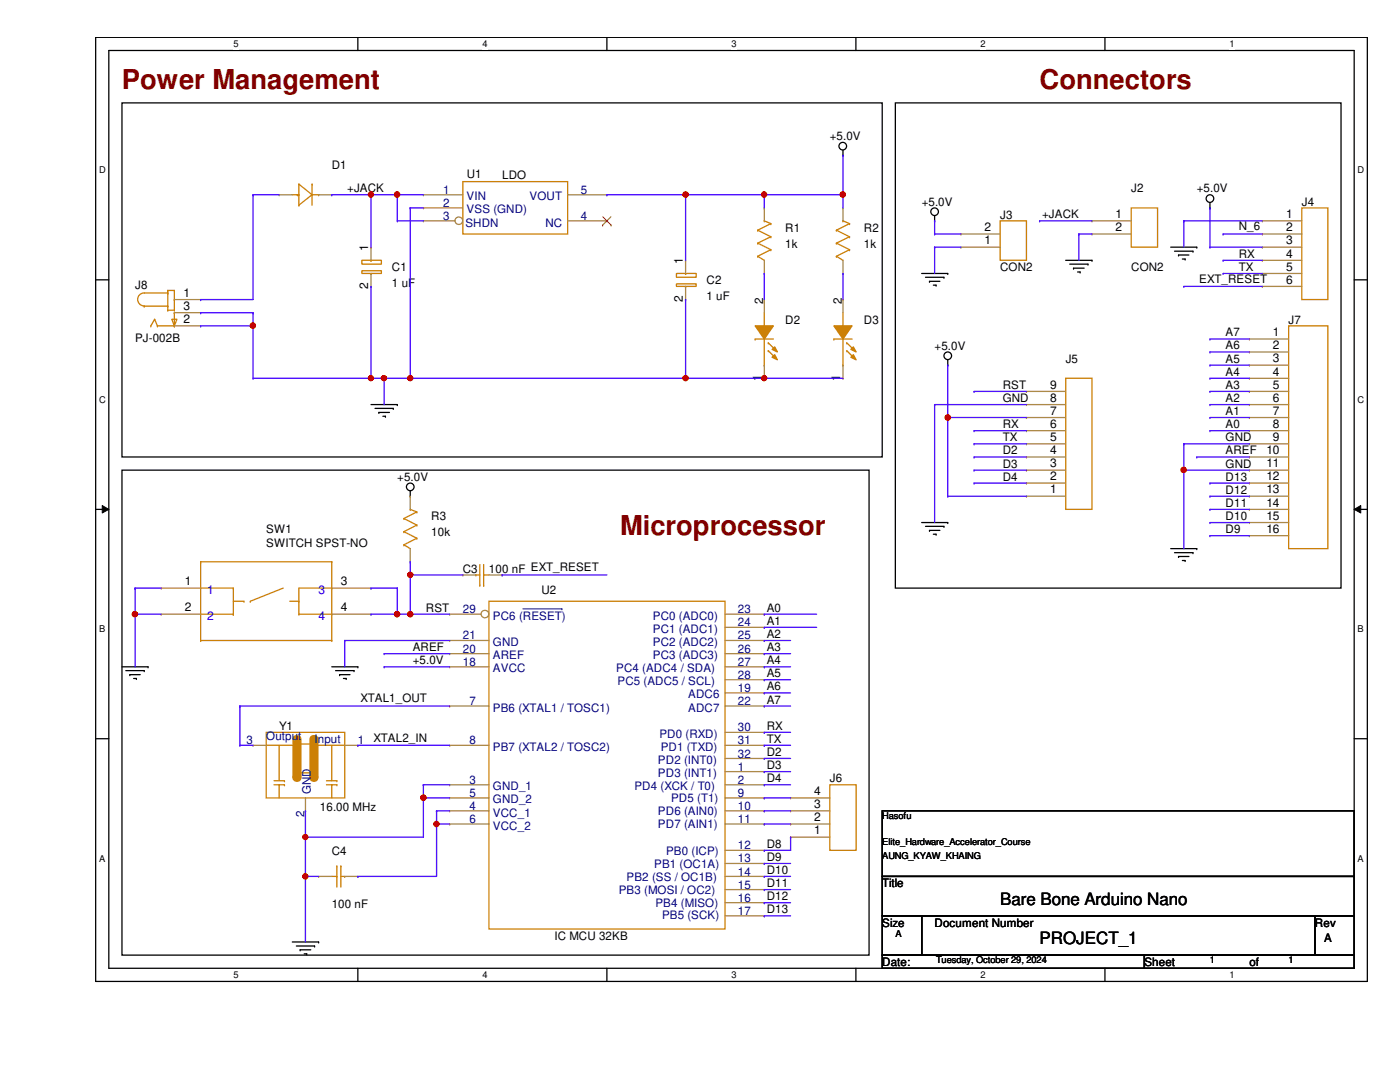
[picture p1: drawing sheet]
<svg xmlns="http://www.w3.org/2000/svg" width="279mm" height="216mm" viewBox="0 0 279 216" stroke-linecap="round" stroke-linejoin="round" font-family="sans-serif">
<path d="M19.1 7.5h253.8v188.3h-253.8zM21.7 10.1h248.6v183.1h-248.6z" fill="none" stroke="#000" stroke-width=".25"/>
<g fill="#fff">
<path d="M46.6 7.7h1v2.1h-1z"/>
<path d="M46.6 193.5h1v2.1h-1z"/>
</g>
<path d="M71.4 7.5v2.6M71.4 193.2v2.6" fill="none" stroke="#000" stroke-width=".25"/>
<g fill="#fff">
<path d="M96.3 7.7h1v2.1h-1z"/>
<path d="M96.3 193.5h1v2.1h-1z"/>
</g>
<path d="M121.1 7.5v2.6M121.1 193.2v2.6" fill="none" stroke="#000" stroke-width=".25"/>
<g fill="#fff">
<path d="M146 7.7h1v2.1h-1z"/>
<path d="M146 193.5h1v2.1h-1z"/>
</g>
<path d="M170.8 7.5v2.6M170.8 193.2v2.6" fill="none" stroke="#000" stroke-width=".25"/>
<g fill="#fff">
<path d="M195.7 7.7h1v2.1h-1z"/>
<path d="M195.7 193.5h1v2.1h-1z"/>
</g>
<path d="M220.5 7.5v2.6M220.5 193.2v2.6" fill="none" stroke="#000" stroke-width=".25"/>
<g fill="#fff">
<path d="M245.4 7.7h1v2.1h-1z"/>
<path d="M245.4 193.5h1v2.1h-1z"/>
<path d="M19.8 32.9h1.3v2.1h-1.3z"/>
<path d="M270.9 32.9h1.3v2.1h-1.3z"/>
<path d="M19.8 78.7h1.3v2.1h-1.3z"/>
<path d="M270.9 78.7h1.3v2.1h-1.3z"/>
</g>
<path d="M19.1 55.8h2.6M270.3 55.8h2.6" fill="none" stroke="#000" stroke-width=".25"/>
<g fill="#fff">
<path d="M19.8 124.5h1.2v2.1h-1.2z"/>
<path d="M270.9 124.5h1.3v2.1h-1.3z"/>
</g>
<path d="M19.1 101.6h2.6M270.3 101.6h2.6" fill="none" stroke="#000" stroke-width=".25"/>
<path d="M20.4 100.9l1.3 .7-1.3 .8zM270.3 101.6l1.3-.7v1.5z" fill="#000"/>
<path d="M20.4 100.9l1.3 .7-1.3 .8zM270.3 101.6l1.3-.7v1.5z" fill="none" stroke="#000" stroke-width=".2"/>
<g fill="#fff">
<path d="M19.8 170.3h1.2v2h-1.2z"/>
<path d="M270.9 170.3h1.3v2h-1.3z"/>
</g>
<g fill="none" stroke="#000" stroke-width=".25">
<path d="M24.3 20.5h151.8v70.7h-151.8zM168.2 31h.1M168.2 30v1M178.7 20.5h88.9v96.8h-88.9zM183.9 54.6h5.2M184.7 55.3h3.7M185.5 56.1h.1M185.5 56.1h2.1M186.3 56.9h.5M186.5 44.1h.1M186.5 43.1v1M186.8 56.9h.1"/>
<path d="M188.4 55.3h.1M189.1 54.6h.1M212.7 51.9h5.2M213.5 52.7h3.6M214.2 53.5h.1M214.2 53.5h2.2M215.1 54.3h.5M215.6 54.3h.1M217.1 52.7h.1M217.9 51.9h.1M233.6 49.3h5.2M234.4 50.1h3.7"/>
<path d="M235.2 50.9h.1M235.2 50.9h2.1M236 51.7h.5M236.5 51.7h.1M238.1 50.1h.1M238.8 49.3h.1M241.5 41.5h.1M241.5 40.4v1.1M189.1 72.9h.1M189.1 71.8v1.1M24.3 93.8h149.1v96.8h-149.1zM74 80.7h5.3"/>
<path d="M74.8 81.5h3.7M75.6 82.3h.1M75.6 82.3h2.1M76.4 83.1h.5M76.9 83.1h.1M78.5 81.5h.1M79.3 80.7h.1M81.9 99h.1M81.9 98v1M183.9 104.3h5.2M184.7 105h3.7M185.5 105.8h.1"/>
<path d="M185.5 105.8h2.1M186.3 106.6h.5M186.8 106.6h.1M188.4 105h.1M189.1 104.3h.1M233.6 109.5h5.2M234.4 110.3h3.7M235.2 111h.1M235.2 111h2.1M236 111.8h.5M236.5 111.8h.1M238.1 110.3h.1"/>
<path d="M238.8 109.5h.1M24.3 133.1h5.2M25.1 133.8h3.7M25.9 134.6h.1M25.9 134.6h2.1M26.7 135.4h.5M27.2 135.4h.1M28.8 133.8h.1M29.5 133.1h.1M66.2 133.1h5.2M67 133.8h3.7M67.8 134.6h.1"/>
<path d="M67.8 134.6h2.1M68.5 135.4h.6M69.1 135.4h.1M70.7 133.8h.1M71.4 133.1h.1M19.1 147.4h2.6M270.3 147.4h2.6M176.1 161.8h94.2v13.1h-94.2zM176.1 174.9h94.2v7.9h-94.2zM58.3 188h5.3M59.1 188.8h3.7M59.9 189.5h.1"/>
<path d="M59.9 189.5h2.1M60.7 190.3h.5M61.2 190.3h.1M62.8 188.8h.1M63.6 188h.1M176.1 182.8h7.8v7.8h-7.8zM176.1 190.6h52.3v2.6h-52.3zM183.9 182.8h78.5v7.8h-78.5zM228.4 190.6h41.9v2.6h-41.9zM262.4 182.8h7.9v7.8h-7.9z"/>
<circle cx="168.2" cy="29.2" r=".76"/>
<circle cx="241.5" cy="39.6" r=".76"/>
<circle cx="186.5" cy="42.2" r=".76"/>
<circle cx="189.1" cy="71" r=".76"/>
<circle cx="81.9" cy="97.1" r=".76"/>
</g>
<g fill="none" stroke="#cc8006" stroke-width=".25">
<path d="M33.5 58.5h-4.7a1.29 1.29 0 0 0-1.3 1.3 1.29 1.29 0 0 0 1.3 1.2M33.5 58.5h.1M33.5 58h.1M33.5 58v3.9M33.5 58h1.3M34.8 58h.1M34.8 59.8h.1M34.8 58v3.9M28.8 61.1h.1M28.8 61.1h4.7M30.1 65h.1M30.9 63.7h.1"/>
<path d="M30.9 63.7l.5 1.3M30.9 63.7l-.8 1.3M31.4 65h.1M31.4 65h3.4M33.5 61.1h.1M33.5 61.9h.1M33.5 61.9h1.3M34.3 63.7h1l-.5 1.3zM34.8 61.9h.1M34.8 65h.1M34.8 62.4h.1M34.8 62.4v2.6"/>
<path d="M212.7 75.5h5.2v26.1h-5.2zM40 112.1h.1M40 112.1v15.7M40 112.1h26.2M40 117.3h6.6M46.6 117.3h.1M46.6 120h2.1M46.6 117.3v5.3M48.7 120h.1M50 120h.1M56.5 117.3l-6.5 2.7M57.8 120h1.8"/>
<path d="M59.6 120h.1M66.2 112.1h.1M66.2 117.3h.1M66.2 112.1v15.7M66.2 117.3h-6.6v5.3M40 127.8h.1M40 127.8h26.2M40 122.6h6.6M46.6 122.6h.1M59.6 122.6h.1M59.6 122.6h6.6M66.2 127.8h.1"/>
<path d="M66.2 122.6h.1M53.1 146.1h15.7v13.1h-15.7zM59.6 148.5h2.7v5.7h-2.7z"/>
</g>
<g fill="none" stroke="#a84" stroke-width=".25">
<path d="M34.8 59.8h5.2M40 59.8h.1M34.8 65h5.2M34.8 62.4h5.2M40 65h.1M40 62.4h.1M204.9 78.1h.1M204.9 78.1h7.8M204.9 99h.1M204.9 96.4h.1M204.9 93.8h.1M204.9 91.2h.1"/>
<path d="M204.9 88.6h.1M204.9 85.9h.1M204.9 83.3h.1M204.9 80.7h.1M204.9 99h7.8M204.9 96.4h7.8M204.9 93.8h7.8M204.9 91.2h7.8M204.9 88.6h7.8M204.9 85.9h7.8M204.9 83.3h7.8M204.9 80.7h7.8"/>
<path d="M32.2 117.3h.1M32.2 117.3h7.8M66.2 117.3h7.8M74 117.3h.1M32.2 122.6h.1M32.2 122.6h7.8M66.2 122.6h7.8M74 122.6h.1"/>
</g>
<path d="M59.4 147.4v7.6" fill="none" stroke="#cc8006" stroke-width="1.6"/>
<circle cx="59.4" cy="155" r=".78" fill="#cc8006"/>
<path d="M62.5 147.4v7.6" fill="none" stroke="#cc8006" stroke-width="1.6"/>
<circle cx="62.5" cy="155" r=".78" fill="#cc8006"/>
<path d="M62.8 147.4v7.6" fill="none" stroke="#cc8006" stroke-width="1.6"/>
<circle cx="62.8" cy="155" r=".78" fill="#cc8006"/>
<path d="M59.1 147.4v7.6" fill="none" stroke="#cc8006" stroke-width="1.6"/>
<circle cx="59.1" cy="155" r=".78" fill="#cc8006"/>
<g fill="none" stroke="#cc8006" stroke-width=".25">
<path d="M58.3 38.9h1.3M59.4 38.9h.1M59.6 38.9h.1M59.6 36.7h.1M59.6 36.7v4.2M59.6 36.7l2.7 2.2M62.3 36.7h.1M62.3 38.9h.1M62.3 38.9h1.3M62.3 36.7v4.2M62.3 38.9l-2.7 2M63.6 38.9h.1"/>
<path d="M59.6 40.9h.1M72.2 54h3.9v.6h-3.9zM72.2 51.9h3.9v.8h-3.9zM74 51.9h.1M74 54.6h.1M151.2 48.5h.1M151.2 45.9h.1M151.2 51.1h.1M151.2 48.5l2.6 1.3M151.2 45.9l2.6 1.3M151.2 51.1l1.3 .8M152.5 44.1h.1"/>
<path d="M152.5 44.1l1.3 .5M153.8 49.8h.1M153.8 47.2h.1M153.8 44.6h.1M153.8 49.8l-2.6 1.3M153.8 47.2l-2.6 1.3M153.8 44.6l-2.6 1.3M259.8 41.5h5.2v18.3h-5.2zM150.7 67.6h.1M150.7 67.6h3.6M152.5 65h.1M152.5 72.9h.1"/>
<path d="M152.5 62.4v2.6M152.5 67.6v5.3M153.3 68.4h.1M153.3 70h.1M153.3 68.4l1.6 1.6M153.3 70l1.6 1.5M257.2 65h7.8v44.5h-7.8zM95 114.7h.1M95 114.7h.8M95.8 116.8h.1M95.8 112.6v4.2M96.5 116.8h.1"/>
<path d="M96.5 114.7h.1M96.5 112.6v4.2M96.5 114.7h1.1M53.1 148.7h6M54.7 155.8h2.1M54.7 156.6h2.1M55.7 156.6h.1M55.7 148.7v7.1M55.7 156.6v2.6M56.8 155.8h.1M56.8 156.6h.1M62.8 148.7h6"/>
<path d="M65.2 155.8h2M65.2 156.6h2M66.2 156.6h.1M66.2 148.7v7.1M66.2 156.6v2.6M67.2 155.8h.1M67.2 156.6h.1"/>
</g>
<g fill="none" stroke="#a84" stroke-width=".25">
<path d="M55.7 38.9h.1M55.7 38.9h2.6M63.6 38.9h2.6M66.2 38.9h.1M74 49.3h.1M74 57.1h.1M74 49.3v2.6M74 54.6v2.5M152.5 54.6h.1M152.5 41.5h.1M152.5 41.5v2.6M152.5 51.9v2.7"/>
<path d="M251.9 44.1h.1M251.9 46.7h.1M251.9 49.3h.1M251.9 51.9h.1M251.9 54.6h.1M251.9 57.1h.1M251.9 44.1h7.9M251.9 46.7h7.9M251.9 49.3h7.9M251.9 51.9h7.9M251.9 54.6h7.9M251.9 57.1h7.9"/>
<path d="M249.3 67.6h.1M249.3 70.2h.1M249.3 72.9h.1M249.3 75.5h.1M249.3 78.1h.1M249.3 67.6h7.9M249.3 70.2h7.9M249.3 72.9h7.9M249.3 75.5h7.9M249.3 78.1h7.9M249.3 80.7h.1M249.3 83.3h.1"/>
<path d="M249.3 85.9h.1M249.3 88.6h.1M249.3 91.2h.1M249.3 93.8h.1M249.3 96.4h.1M249.3 99h.1M249.3 80.7h7.9M249.3 83.3h7.9M249.3 85.9h7.9M249.3 88.6h7.9M249.3 91.2h7.9M249.3 93.8h7.9"/>
<path d="M249.3 96.4h7.9M249.3 99h7.9M92.4 114.7h.1M92.4 114.7h2.6M97.6 114.7h2.6M100.2 114.7h.1M249.3 101.6h.1M249.3 104.3h.1M249.3 106.9h.1M249.3 101.6h7.9M249.3 104.3h7.9M249.3 106.9h7.9"/>
<path d="M50.5 148.7h.1M50.5 148.7h2.6M61 159.2v2.6M68.8 148.7h2.6M71.4 148.7h.1M61 161.8h.1"/>
</g>
<path d="M150.7 65h3.6l-1.8 2.6z" fill-rule="evenodd" fill="#cc8006"/>
<path d="M150.7 65h3.6l-1.8 2.6z" fill="none" stroke="#cc8006" stroke-width=".25"/>
<path d="M154.6 70.8l.6 1-1.1-.5z" fill-rule="evenodd" fill="#cc8006"/>
<path d="M154.6 70.8l.6 1-1.1-.5z" fill="none" stroke="#cc8006" stroke-width=".25"/>
<path d="M154.6 69.2l.6 1-1.1-.5z" fill-rule="evenodd" fill="#cc8006"/>
<path d="M154.6 69.2l.6 1-1.1-.5zM97.6 120h47.1v65.4h-47.1z" fill="none" stroke="#cc8006" stroke-width=".25"/>
<g fill="none" stroke="#a84" stroke-width=".25">
<path d="M152.5 59.8h.1M152.5 59.8v2.6M152.5 75.5h.1M152.5 72.9v2.6M89.7 133.1h.1M89.7 130.4h.1M89.7 127.8h.1M89.7 133.1h7.9M89.7 130.4h7.9M89.7 127.8h7.9M144.7 133.1h7.8M144.7 138.3h7.8"/>
<path d="M144.7 130.4h7.8M144.7 127.8h7.8M144.7 122.6h7.8M144.7 125.2h7.8M144.7 135.6h7.8M152.5 138.3h.1M152.5 122.6h.1M152.5 125.2h.1M152.5 127.8h.1M152.5 130.4h.1M152.5 133.1h.1M152.5 135.6h.1"/>
<path d="M89.7 156.6h.1M89.7 159.2h.1M89.7 140.9h.1M89.7 148.7h.1M89.7 156.6h7.9M89.7 159.2h7.9M89.7 140.9h7.9M89.7 148.7h7.9M144.7 154h7.8M144.7 156.6h7.8M144.7 159.2h7.8M144.7 140.9h7.8"/>
<path d="M152.5 154h.1M152.5 156.6h.1M152.5 159.2h.1M152.5 140.9h.1M89.7 161.8h.1M89.7 164.4h.1M89.7 161.8h7.9M89.7 164.4h7.9M144.7 161.8h7.8M144.7 164.4h7.8M144.7 169.7h7.8M144.7 172.3h7.8"/>
<path d="M144.7 174.9h7.8M144.7 177.5h7.8M152.5 161.8h.1M152.5 164.4h.1M152.5 169.7h.1M152.5 172.3h.1M152.5 174.9h.1M152.5 177.5h.1M144.7 180.1h7.8M144.7 182.8h7.8M152.5 180.1h.1M152.5 182.8h.1"/>
</g>
<circle cx="96.8" cy="122.5" r=".75" fill="#fff"/>
<g fill="none" stroke="#a84" stroke-width=".25">
<path d="M168.2 54.6h.1M168.2 41.5h.1M168.2 41.5v2.6M168.2 51.9v2.7M81.9 99h.1M81.9 99v2.6M81.9 112.1h.1M81.9 109.5v2.6M89.7 122.6h.1M89.7 122.6h6.3M144.7 146.1h7.8M144.7 148.7h7.8"/>
<path d="M144.7 151.3h7.8M152.5 146.1h.1M152.5 148.7h.1M152.5 151.3h.1"/>
<circle cx="96.8" cy="122.5" r=".75"/>
</g>
<path d="M104.4 121.5h7.7M112.1 121.5h.1" fill="none" stroke="#000080" stroke-width=".2"/>
<g fill="none" stroke="#cc8006" stroke-width=".25">
<path d="M166.9 48.5h.1M166.9 45.9h.1M166.9 51.1h.1M166.9 48.5l2.6 1.3M166.9 45.9l2.6 1.3M166.9 51.1l1.3 .8M168.2 44.1h.1M168.2 44.1l1.3 .5M169.5 49.8h.1M169.5 47.2h.1M169.5 44.6h.1M169.5 49.8l-2.6 1.3"/>
<path d="M169.5 47.2l-2.6 1.3M169.5 44.6l-2.6 1.3M166.4 67.6h.1M166.4 67.6h3.7M168.2 65h.1M168.2 72.9h.1M168.2 62.4v2.6M168.2 67.6v5.3M169 68.4h.1M169 70h.1M169 68.4l1.6 1.6M169 70l1.6 1.5"/>
<path d="M80.6 106.1h.1M80.6 103.5h.1M80.6 108.7h.1M80.6 106.1l2.6 1.3M80.6 103.5l2.6 1.3M80.6 108.7l1.3 .8M81.9 101.6h.1M81.9 101.6l1.3 .5M83.2 107.4h.1M83.2 104.8h.1M83.2 102.1h.1M83.2 107.4l-2.6 1.3"/>
<path d="M83.2 104.8l-2.6 1.3M83.2 102.1l-2.6 1.4"/>
</g>
<path d="M166.4 65h3.7l-1.9 2.6z" fill-rule="evenodd" fill="#cc8006"/>
<path d="M166.4 65h3.7l-1.9 2.6z" fill="none" stroke="#cc8006" stroke-width=".25"/>
<path d="M170.3 70.8l.6 1-1.1-.5z" fill-rule="evenodd" fill="#cc8006"/>
<path d="M170.3 70.8l.6 1-1.1-.5z" fill="none" stroke="#cc8006" stroke-width=".25"/>
<path d="M170.3 69.2l.6 1-1.1-.5z" fill-rule="evenodd" fill="#cc8006"/>
<path d="M92.4 36.2h20.9v10.5h-20.9zM135 56.6h3.9v.5h-3.9zM135 54.6h3.9v.7h-3.9zM136.8 54.6h.1M136.8 57.1h.1M199.6 44.1h5.3v7.8h-5.3zM170.3 69.2l.6 1-1.1-.5z" fill="none" stroke="#cc8006" stroke-width=".25"/>
<g fill="none" stroke="#a84" stroke-width=".25">
<path d="M84.5 38.9h.1M84.5 38.9h7.9M84.5 41.5h.1M84.5 41.5h7.9M136.8 51.9h.1M136.8 59.8h.1M136.8 51.9v2.7M136.8 57.1v2.7M168.2 59.8h.1M168.2 59.8v2.6M191.8 49.3h.1M191.8 46.7h.1"/>
<path d="M191.8 49.3h7.8M191.8 46.7h7.8M168.2 75.5h.1M168.2 72.9v2.6"/>
</g>
<circle cx="91.6" cy="44" r=".75" fill="#fff"/>
<g fill="none" stroke="#a84" stroke-width=".25">
<path d="M113.3 38.9h7.8M121.1 38.9h.1M84.5 44.1h.1M84.5 44.1h6.3M113.3 44.1h7.8M121.1 44.1h.1M217.9 44.1h.1M217.9 46.7h.1M217.9 44.1h7.9M217.9 46.7h7.9M157.8 159.2h.1M157.8 159.2h7.8"/>
<path d="M63.6 174.9h.1M63.6 174.9h2.6M68.8 174.9h2.6M71.4 174.9h.1M157.8 167h.1M157.8 164.4h.1M157.8 161.8h.1M157.8 167h7.8M157.8 164.4h7.8M157.8 161.8h7.8"/>
<circle cx="91.6" cy="44" r=".75"/>
</g>
<path d="M120.3 44.9h.1M120.3 43.3l1.7 1.6M121.9 43.3l-1.6 1.6M122 44.9h.1" fill="none" stroke="#804000" stroke-width=".2"/>
<path d="M225.8 41.5h5.2v7.8h-5.2zM165.6 156.6h5.3v13.1h-5.3zM66.2 174.9h1M67.2 172.8h.1M67.2 174.9h.1M67.2 172.8v4.2M68 172.8h.1M68 172.8v4.2M68 174.9h.8M68.8 174.9h.1" fill="none" stroke="#cc8006" stroke-width=".25"/>
<path d="M168.2 31h.1M168.2 31v7.9" fill="none" stroke="#4200ff" stroke-width=".25"/>
<circle cx="168.2" cy="38.8" r=".51" fill="#f00"/>
<circle cx="168.2" cy="38.8" r=".51" fill="none" stroke="#f00" stroke-width=".25"/>
<path d="M50.5 38.9h.1M50.5 38.9h5.2M50.5 38.9v20.9M66.2 38.9h.1M66.2 38.9h13.1M74 38.9h.1" fill="none" stroke="#4200ff" stroke-width=".25"/>
<circle cx="79.2" cy="38.8" r=".51" fill="#f00"/>
<circle cx="79.2" cy="38.8" r=".51" fill="none" stroke="#f00" stroke-width=".25"/>
<path d="M74 38.9h.1M74 38.9v10.4" fill="none" stroke="#4200ff" stroke-width=".25"/>
<circle cx="74" cy="38.8" r=".5" fill="#f00"/>
<circle cx="74" cy="38.8" r=".5" fill="none" stroke="#f00" stroke-width=".25"/>
<path d="M79.3 38.9h.1M79.3 38.9v5.2M79.3 38.9h5.2M121.1 38.9h.1M121.1 38.9h31.4M136.8 38.9h.1M136.8 38.9v13" fill="none" stroke="#4200ff" stroke-width=".25"/>
<circle cx="152.5" cy="38.8" r=".5" fill="#f00"/>
<circle cx="152.5" cy="38.8" r=".5" fill="none" stroke="#f00" stroke-width=".25"/>
<circle cx="136.8" cy="38.8" r=".51" fill="#f00"/>
<circle cx="136.8" cy="38.8" r=".51" fill="none" stroke="#f00" stroke-width=".25"/>
<path d="M152.5 38.9h.1M152.5 38.9v2.6M152.5 38.9h15.7M168.2 38.9h.1M168.2 38.9v2.6M81.9 41.5h.1M81.9 41.5v34" fill="none" stroke="#4200ff" stroke-width=".25"/>
<circle cx="81.9" cy="75.5" r=".5" fill="#f00"/>
<circle cx="81.9" cy="75.5" r=".5" fill="none" stroke="#f00" stroke-width=".25"/>
<g fill="none" stroke="#4200ff" stroke-width=".25">
<path d="M40 59.8h.1M40 59.8h10.5M74 57.1h.1M74 57.1v18.4M79.3 44.1h.1M79.3 44.1h5.2M81.9 41.5h.1M81.9 41.5h2.6M136.8 59.8h.1M136.8 59.8v15.7M152.5 54.6h.1M152.5 54.6v5.2"/>
<path d="M168.2 54.6h.1M168.2 54.6v5.2M186.5 44.1h.1M186.5 46.7h.1M186.5 49.3h.1M186.5 44.1v2.6M186.5 49.3v5.3M186.5 46.7h5.3M186.5 49.3h5.3M207.5 44.1h.1M207.5 44.1h10.4M215.3 46.7h.1"/>
<path d="M215.3 46.7h2.6M215.3 46.7v5.2M236.3 44.1h.1M236.3 57.1h.1M236.3 44.1h15.6M236.3 44.1v5.2M236.3 57.1h15.6M241.5 41.5h.1M241.5 49.3h.1M241.5 41.5v7.8M241.5 49.3h10.4M244.1 46.7h.1"/>
<path d="M244.1 51.9h.1M244.1 54.6h.1M244.1 46.7h7.8M244.1 51.9h7.8M244.1 54.6h7.8M40 62.4h.1M40 62.4h10.5M50.5 62.4h.1M50.5 62.4v2.6"/>
</g>
<circle cx="50.5" cy="65" r=".51" fill="#f00"/>
<circle cx="50.5" cy="65" r=".51" fill="none" stroke="#f00" stroke-width=".25"/>
<path d="M40 65h.1M40 65h10.5M50.5 65h.1M50.5 65v10.5M189.1 72.9h.1M189.1 72.9v10.4M241.5 67.6h.1M241.5 70.2h.1M241.5 67.6h7.8M241.5 70.2h7.8" fill="none" stroke="#4200ff" stroke-width=".25"/>
<circle cx="189.1" cy="83.3" r=".51" fill="#f00"/>
<circle cx="189.1" cy="83.3" r=".51" fill="none" stroke="#f00" stroke-width=".25"/>
<path d="M50.5 75.5h.1M50.5 75.5h23.5M241.5 72.9h.1M241.5 72.9h7.8" fill="none" stroke="#4200ff" stroke-width=".25"/>
<circle cx="74" cy="75.5" r=".49" fill="#f00"/>
<circle cx="74" cy="75.5" r=".49" fill="none" stroke="#f00" stroke-width=".25"/>
<path d="M74 75.5h.1M74 75.5h2.7M76.7 75.5h.1M76.7 75.5v5.2" fill="none" stroke="#4200ff" stroke-width=".25"/>
<circle cx="76.6" cy="75.5" r=".5" fill="#f00"/>
<circle cx="76.6" cy="75.5" r=".5" fill="none" stroke="#f00" stroke-width=".25"/>
<path d="M76.7 75.5h.1M76.7 75.5h75.8M81.9 75.5h.1M136.8 75.5h.1" fill="none" stroke="#4200ff" stroke-width=".25"/>
<circle cx="152.5" cy="75.5" r=".49" fill="#f00"/>
<circle cx="152.5" cy="75.5" r=".49" fill="none" stroke="#f00" stroke-width=".25"/>
<circle cx="136.8" cy="75.5" r=".5" fill="#f00"/>
<circle cx="136.8" cy="75.5" r=".5" fill="none" stroke="#f00" stroke-width=".25"/>
<g fill="none" stroke="#4200ff" stroke-width=".25">
<path d="M152.5 75.5h.1M152.5 75.5h15.7M194.4 78.1h.1M194.4 78.1h10.5M241.5 75.5h.1M241.5 78.1h.1M241.5 75.5h7.8M241.5 78.1h7.8M186.5 80.7h.1M186.5 80.7v23.6M186.5 80.7h18.4M189.1 83.3h.1"/>
<path d="M189.1 83.3h15.8M189.1 83.3v15.7M194.4 85.9h.1M194.4 88.6h.1M194.4 91.2h.1M194.4 93.8h.1M194.4 85.9h10.5M194.4 88.6h10.5M194.4 91.2h10.5M194.4 93.8h10.5M236.3 88.6h.1M236.3 93.8h.1"/>
<path d="M236.3 88.6h13M236.3 88.6v20.9M236.3 93.8h13M238.8 91.2h.1M238.8 91.2h10.5M241.5 80.7h.1M241.5 83.3h.1M241.5 85.9h.1M241.5 80.7h7.8M241.5 83.3h7.8M241.5 85.9h7.8"/>
</g>
<circle cx="236.2" cy="93.8" r=".51" fill="#f00"/>
<circle cx="236.2" cy="93.8" r=".51" fill="none" stroke="#f00" stroke-width=".25"/>
<g fill="none" stroke="#4200ff" stroke-width=".25">
<path d="M189.1 99h.1M189.1 99h15.8M194.4 96.4h.1M194.4 96.4h10.5M241.5 96.4h.1M241.5 99h.1M241.5 96.4h7.8M241.5 99h7.8M81.9 112.1h.1M81.9 114.7h.1M81.9 112.1v2.6M81.9 114.7h10.5"/>
<path d="M241.5 101.6h.1M241.5 104.3h.1M241.5 106.9h.1M241.5 101.6h7.8M241.5 104.3h7.8M241.5 106.9h7.8"/>
</g>
<circle cx="81.9" cy="114.7" r=".5" fill="#f00"/>
<circle cx="81.9" cy="114.7" r=".5" fill="none" stroke="#f00" stroke-width=".25"/>
<g fill="none" stroke="#4200ff" stroke-width=".25">
<path d="M27 117.3h.1M27 117.3h5.2M27 117.3v15.8M74 117.3h.1M74 117.3h5.3M79.3 117.3h.1M79.3 117.3v5.3M81.9 114.7h.1M81.9 114.7v7.9M100.2 114.7h.1M100.2 114.7h20.9M27 122.6h.1"/>
<path d="M27 122.6h5.2"/>
</g>
<circle cx="26.9" cy="122.5" r=".51" fill="#f00"/>
<circle cx="26.9" cy="122.5" r=".51" fill="none" stroke="#f00" stroke-width=".25"/>
<path d="M74 122.6h.1M74 122.6h5.3" fill="none" stroke="#4200ff" stroke-width=".25"/>
<circle cx="79.2" cy="122.5" r=".51" fill="#f00"/>
<circle cx="79.2" cy="122.5" r=".51" fill="none" stroke="#f00" stroke-width=".25"/>
<path d="M79.3 122.6h.1M79.3 122.6h10.4M81.9 122.6h.1" fill="none" stroke="#4200ff" stroke-width=".25"/>
<circle cx="81.9" cy="122.5" r=".51" fill="#f00"/>
<circle cx="81.9" cy="122.5" r=".51" fill="none" stroke="#f00" stroke-width=".25"/>
<g fill="none" stroke="#4200ff" stroke-width=".25">
<path d="M68.8 127.8h.1M68.8 127.8h20.9M68.8 127.8v5.3M76.7 130.4h.1M76.7 133.1h.1M76.7 130.4h13M76.7 133.1h13M152.5 122.6h.1M152.5 125.2h.1M152.5 127.8h.1M152.5 130.4h.1M152.5 133.1h.1"/>
<path d="M152.5 135.6h.1M152.5 138.3h.1M152.5 122.6h10.5M152.5 125.2h10.5M152.5 127.8h5.3M152.5 130.4h5.3M152.5 133.1h5.3M152.5 135.6h5.3M152.5 138.3h5.3M47.9 140.9h.1M47.9 148.7h.1M47.9 140.9v7.8"/>
<path d="M47.9 140.9h41.8M47.9 148.7h2.6M71.4 148.7h.1M71.4 148.7h18.3M84.5 156.6h.1M84.5 159.2h.1M84.5 156.6h5.2M84.5 156.6v2.6M84.5 159.2h5.2M152.5 140.9h.1M152.5 146.1h.1M152.5 148.7h.1"/>
<path d="M152.5 151.3h.1M152.5 154h.1M152.5 156.6h.1M152.5 140.9h5.3M152.5 146.1h5.3M152.5 148.7h5.3M152.5 151.3h5.3M152.5 154h5.3M152.5 156.6h5.3"/>
</g>
<circle cx="84.5" cy="159.2" r=".51" fill="#f00"/>
<circle cx="84.5" cy="159.2" r=".51" fill="none" stroke="#f00" stroke-width=".25"/>
<g fill="none" stroke="#4200ff" stroke-width=".25">
<path d="M84.5 159.2h.1M84.5 159.2v7.8M152.5 159.2h.1M152.5 159.2h5.3M61 161.8h.1M61 161.8v5.2M87.1 161.8h.1M87.1 164.4h.1M87.1 161.8v13.1M87.1 161.8h2.6M87.1 164.4h2.6M152.5 161.8h.1"/>
<path d="M152.5 161.8h5.3"/>
</g>
<circle cx="87.1" cy="164.4" r=".5" fill="#f00"/>
<circle cx="87.1" cy="164.4" r=".5" fill="none" stroke="#f00" stroke-width=".25"/>
<path d="M61 167h.1M61 167h23.5M61 167v7.9M152.5 164.4h.1M152.5 164.4h5.3" fill="none" stroke="#4200ff" stroke-width=".25"/>
<circle cx="60.9" cy="174.9" r=".5" fill="#f00"/>
<circle cx="60.9" cy="174.9" r=".5" fill="none" stroke="#f00" stroke-width=".25"/>
<circle cx="60.9" cy="167" r=".49" fill="#f00"/>
<circle cx="60.9" cy="167" r=".49" fill="none" stroke="#f00" stroke-width=".25"/>
<g fill="none" stroke="#4200ff" stroke-width=".25">
<path d="M61 174.9h.1M61 174.9h2.6M61 174.9v13.1M71.4 174.9h.1M71.4 174.9h15.7M152.5 169.7h.1M152.5 172.3h.1M152.5 174.9h.1M152.5 177.5h.1M152.5 172.3h5.3M152.5 174.9h5.3M152.5 177.5h5.3"/>
<path d="M157.8 167h.1M157.8 167v2.7h-5.3M152.5 180.1h.1M152.5 182.8h.1M152.5 180.1h5.3M152.5 182.8h5.3"/>
</g>
<circle cx="168.2" cy="38.8" r=".51" fill="#f00"/>
<circle cx="168.2" cy="38.8" r=".51" fill="none" stroke="#f00" stroke-width=".25"/>
<circle cx="79.2" cy="38.8" r=".51" fill="#f00"/>
<circle cx="79.2" cy="38.8" r=".51" fill="none" stroke="#f00" stroke-width=".25"/>
<circle cx="74" cy="38.8" r=".5" fill="#f00"/>
<circle cx="74" cy="38.8" r=".5" fill="none" stroke="#f00" stroke-width=".25"/>
<circle cx="152.5" cy="38.8" r=".5" fill="#f00"/>
<circle cx="152.5" cy="38.8" r=".5" fill="none" stroke="#f00" stroke-width=".25"/>
<circle cx="136.8" cy="38.8" r=".51" fill="#f00"/>
<circle cx="136.8" cy="38.8" r=".51" fill="none" stroke="#f00" stroke-width=".25"/>
<circle cx="81.9" cy="75.5" r=".5" fill="#f00"/>
<circle cx="81.9" cy="75.5" r=".5" fill="none" stroke="#f00" stroke-width=".25"/>
<circle cx="50.5" cy="65" r=".51" fill="#f00"/>
<circle cx="50.5" cy="65" r=".51" fill="none" stroke="#f00" stroke-width=".25"/>
<circle cx="189.1" cy="83.3" r=".51" fill="#f00"/>
<circle cx="189.1" cy="83.3" r=".51" fill="none" stroke="#f00" stroke-width=".25"/>
<circle cx="74" cy="75.5" r=".49" fill="#f00"/>
<circle cx="74" cy="75.5" r=".49" fill="none" stroke="#f00" stroke-width=".25"/>
<circle cx="76.6" cy="75.5" r=".5" fill="#f00"/>
<circle cx="76.6" cy="75.5" r=".5" fill="none" stroke="#f00" stroke-width=".25"/>
<circle cx="152.5" cy="75.5" r=".49" fill="#f00"/>
<circle cx="152.5" cy="75.5" r=".49" fill="none" stroke="#f00" stroke-width=".25"/>
<circle cx="136.8" cy="75.5" r=".5" fill="#f00"/>
<circle cx="136.8" cy="75.5" r=".5" fill="none" stroke="#f00" stroke-width=".25"/>
<circle cx="236.2" cy="93.8" r=".51" fill="#f00"/>
<circle cx="236.2" cy="93.8" r=".51" fill="none" stroke="#f00" stroke-width=".25"/>
<circle cx="81.9" cy="114.7" r=".5" fill="#f00"/>
<circle cx="81.9" cy="114.7" r=".5" fill="none" stroke="#f00" stroke-width=".25"/>
<circle cx="26.9" cy="122.5" r=".51" fill="#f00"/>
<circle cx="26.9" cy="122.5" r=".51" fill="none" stroke="#f00" stroke-width=".25"/>
<circle cx="79.2" cy="122.5" r=".51" fill="#f00"/>
<circle cx="79.2" cy="122.5" r=".51" fill="none" stroke="#f00" stroke-width=".25"/>
<circle cx="81.9" cy="122.5" r=".51" fill="#f00"/>
<circle cx="81.9" cy="122.5" r=".51" fill="none" stroke="#f00" stroke-width=".25"/>
<circle cx="84.5" cy="159.2" r=".51" fill="#f00"/>
<circle cx="84.5" cy="159.2" r=".51" fill="none" stroke="#f00" stroke-width=".25"/>
<circle cx="87.1" cy="164.4" r=".5" fill="#f00"/>
<circle cx="87.1" cy="164.4" r=".5" fill="none" stroke="#f00" stroke-width=".25"/>
<circle cx="60.9" cy="174.9" r=".5" fill="#f00"/>
<circle cx="60.9" cy="174.9" r=".5" fill="none" stroke="#f00" stroke-width=".25"/>
<circle cx="60.9" cy="167" r=".49" fill="#f00"/>
<circle cx="60.9" cy="167" r=".49" fill="none" stroke="#f00" stroke-width=".25"/>
<g font-size="5.5" fill="#800000">
<text x="24.3" y="17.8">Power Management</text>
<text x="207.5" y="17.8">Connectors</text>
<text x="123.7" y="106.7">Microprocessor</text>
</g>
<g font-size="3.4">
<text x="199.6" y="180.6">Bare Bone Arduino Nano</text>
<text x="207.5" y="188.4">PROJECT_1</text>
</g>
<g font-size="2.4">
<text x="196.5" y="46.1">2</text>
<text x="222.6" y="43.5">1</text>
<text x="222.6" y="46.1">2</text>
<text x="256.7" y="43.5">1</text>
<text x="256.7" y="46.1">2</text>
<text x="73.5" y="50.1" transform="rotate(-90 73.5 50.1)">1</text>
<text x="136.3" y="52.7" transform="rotate(-90 136.3 52.7)">1</text>
<text x="196.5" y="48.8">1</text>
<text x="256.7" y="48.8">3</text>
<text x="256.7" y="51.4">4</text>
<text x="36.6" y="59.2">1</text>
<text x="73.5" y="57.7" transform="rotate(-90 73.5 57.7)">2</text>
<text x="256.7" y="54">5</text>
<text x="256.7" y="56.6">6</text>
<text x="36.6" y="64.5">2</text>
<text x="36.6" y="61.8">3</text>
<text x="136.3" y="60.3" transform="rotate(-90 136.3 60.3)">2</text>
<text x="254" y="67.1">1</text>
<text x="254" y="69.7">2</text>
<text x="152" y="76" transform="rotate(-90 152 76)">1</text>
<text x="167.7" y="76" transform="rotate(-90 167.7 76)">1</text>
<text x="209.5" y="77.6">9</text>
<text x="254" y="72.3">3</text>
<text x="254" y="74.9">4</text>
<text x="254" y="77.6">5</text>
<text x="209.5" y="82.8">7</text>
<text x="209.5" y="80.2">8</text>
<text x="254" y="80.2">6</text>
<text x="254" y="82.8">7</text>
<text x="209.5" y="88">5</text>
<text x="209.5" y="85.4">6</text>
<text x="254" y="85.4">8</text>
<text x="254" y="88">9</text>
<text x="209.5" y="95.8">2</text>
<text x="209.5" y="93.3">3</text>
<text x="209.5" y="90.6">4</text>
<text x="252.7" y="90.6">10</text>
<text x="252.7" y="93.3">11</text>
<text x="252.7" y="95.8">12</text>
<text x="209.5" y="98.5">1</text>
<text x="252.7" y="98.5">13</text>
<text x="252.7" y="101.1">14</text>
<text x="252.7" y="103.7">15</text>
<text x="252.7" y="106.3">16</text>
<text x="36.9" y="116.8">1</text>
<text x="68" y="116.8">3</text>
<text x="36.9" y="122">2</text>
<text x="68" y="122">4</text>
<text x="162.5" y="161.2">3</text>
<text x="162.5" y="158.7">4</text>
<text x="162.5" y="166.5">1</text>
<text x="162.5" y="163.9">2</text>
</g>
<g font-size="2.4" fill="#00c">
<text x="41.4" y="118.4">1</text>
<text x="63.6" y="118.4">3</text>
<text x="41.4" y="123.7">2</text>
<text x="63.6" y="123.7">4</text>
</g>
<g font-size="2.3">
<text x="165.6" y="27.9">+5.0V</text>
<text x="66.2" y="33.7">D1</text>
<text x="93.1" y="35.5">U1</text>
<text x="100.2" y="35.8">LDO</text>
<text x="69.3" y="38.4">+JACK</text>
<text x="183.9" y="41">+5.0V</text>
<text x="225.8" y="38.4">J2</text>
<text x="238.8" y="38.4">+5.0V</text>
<text x="259.8" y="41">J4</text>
<text x="156.7" y="46.2">R1</text>
<text x="172.4" y="46.2">R2</text>
<text x="199.6" y="43.6">J3</text>
<text x="208" y="43.6">+JACK</text>
<text x="247.2" y="46">N_6</text>
<text x="156.7" y="49.4">1k</text>
<text x="172.4" y="49.4">1k</text>
<text x="247.2" y="51.4">RX</text>
<text x="27" y="57.7">J8</text>
<text x="78.2" y="54.1">C1</text>
<text x="78.2" y="57.2">1 uF</text>
<text x="141" y="56.7">C2</text>
<text x="141" y="59.9">1 uF</text>
<text x="199.6" y="54.1">CON2</text>
<text x="225.8" y="54.1">CON2</text>
<text x="239.4" y="56.4">EXT_RESET</text>
<text x="247.2" y="54.1">TX</text>
<text x="152.3" y="60.6" transform="rotate(-90 152.3 60.6)">2</text>
<text x="156.7" y="64.6">D2</text>
<text x="168" y="60.6" transform="rotate(-90 168 60.6)">2</text>
<text x="172.4" y="64.6">D3</text>
<text x="257.2" y="64.6">J7</text>
<text x="27" y="68.2">PJ-002B</text>
<text x="186.5" y="69.8">+5.0V</text>
<text x="244.6" y="67.1">A7</text>
<text x="244.6" y="69.7">A6</text>
<text x="200.1" y="77.6">RST</text>
<text x="212.7" y="72.4">J5</text>
<text x="244.6" y="72.3">A5</text>
<text x="244.6" y="75">A4</text>
<text x="244.6" y="77.6">A3</text>
<text x="200.1" y="80.2">GND</text>
<text x="244.6" y="80.2">A2</text>
<text x="244.6" y="82.8">A1</text>
<text x="200.1" y="85.4">RX</text>
<text x="200.1" y="88.1">TX</text>
<text x="244.6" y="85.4">A0</text>
<text x="244.6" y="88.1">GND</text>
<text x="79.3" y="96">+5.0V</text>
<text x="200.1" y="90.7">D2</text>
<text x="200.1" y="93.3">D3</text>
<text x="200.1" y="95.9">D4</text>
<text x="244.6" y="90.7">AREF</text>
<text x="244.6" y="93.3">GND</text>
<text x="244.6" y="95.9">D13</text>
<text x="244.6" y="98.5">D12</text>
<text x="244.6" y="101.1">D11</text>
<text x="53.1" y="106.4">SW1</text>
<text x="86.1" y="106.9">10k</text>
<text x="86.1" y="103.8">R3</text>
<text x="244.6" y="103.8">D10</text>
<text x="244.6" y="106.4">D9</text>
<text x="53.1" y="109.1">SWITCH SPST-NO</text>
<text x="92.4" y="114.3">C3</text>
<text x="97.6" y="114.3">100 nF EXT_RESET</text>
<text x="108" y="118.4">U2</text>
<text x="85" y="122">RST</text>
<text x="153" y="122">A0</text>
<text x="153" y="124.7">A1</text>
<text x="82.4" y="129.9">AREF</text>
<text x="153" y="127.3">A2</text>
<text x="153" y="129.9">A3</text>
<text x="82.4" y="132.5">+5.0V</text>
<text x="153" y="132.5">A4</text>
<text x="153" y="135.1">A5</text>
<text x="153" y="137.8">A6</text>
<text x="71.9" y="140.2">XTAL1_OUT</text>
<text x="153" y="140.4">A7</text>
<text x="55.7" y="145.7">Y1</text>
<text x="74.5" y="148">XTAL2_IN</text>
<text x="153" y="145.6">RX</text>
<text x="153" y="148.2">TX</text>
<text x="153" y="150.8">D2</text>
<text x="153" y="153.5">D3</text>
<text x="63.8" y="161.9">16.00 MHz</text>
<text x="153" y="156.1">D4</text>
<text x="165.6" y="156.1">J6</text>
<text x="66.2" y="170.5">C4</text>
<text x="153" y="169.2">D8</text>
<text x="153" y="171.8">D9</text>
<text x="153" y="174.4">D10</text>
<text x="153" y="177">D11</text>
<text x="153" y="179.6">D12</text>
<text x="176.1" y="177">Title</text>
<text x="66.2" y="181.2">100 nF</text>
<text x="153" y="182.2">D13</text>
<text x="176.1" y="184.9">Size</text>
<text x="186.5" y="184.9">Document Number</text>
<text x="262.4" y="184.9">Rev</text>
<text x="110.7" y="187.5">IC MCU 32KB</text>
<text x="264.2" y="188">A</text>
<text x="176.1" y="192.7">Date:</text>
<text x="228.4" y="192.7">Sheet</text>
<text x="249.3" y="192.7">of</text>
</g>
<g font-size="2.3" fill="#000080">
<text x="88.4" y="38.6">1</text>
<text x="88.4" y="41.3">2</text>
<text x="93.1" y="40">VIN</text>
<text x="105.7" y="40">VOUT</text>
<text x="115.9" y="38.6">5</text>
<text x="88.4" y="43.9">3</text>
<text x="92.9" y="45.2">SHDN</text>
<text x="93.1" y="42.6">VSS (GND)</text>
<text x="108.8" y="45.2">NC</text>
<text x="115.9" y="43.9">4</text>
<text x="92.4" y="122.4">29</text>
<text x="98.4" y="123.7">PC6 (RESET)</text>
<text x="130.3" y="123.7">PC0 (ADC0)</text>
<text x="147.3" y="122.4">23</text>
<text x="147.3" y="125">24</text>
<text x="92.4" y="130.2">20</text>
<text x="92.4" y="127.6">21</text>
<text x="98.4" y="131.5">AREF</text>
<text x="98.4" y="128.9">GND</text>
<text x="130.3" y="126.3">PC1 (ADC1)</text>
<text x="130.3" y="128.9">PC2 (ADC2)</text>
<text x="130.3" y="131.5">PC3 (ADC3)</text>
<text x="147.3" y="127.6">25</text>
<text x="147.3" y="130.2">26</text>
<text x="92.4" y="132.8">18</text>
<text x="98.4" y="134.2">AVCC</text>
<text x="123" y="134.2">PC4 (ADC4 / SDA)</text>
<text x="123.2" y="136.8">PC5 (ADC5 / SCL)</text>
<text x="147.3" y="132.8">27</text>
<text x="147.3" y="135.5">28</text>
<text x="93.7" y="140.7">7</text>
<text x="98.4" y="142">PB6 (XTAL1 / TOSC1)</text>
<text x="137.4" y="139.4">ADC6</text>
<text x="137.4" y="142">ADC7</text>
<text x="147.3" y="138.1">19</text>
<text x="147.3" y="140.7">22</text>
<text x="49.2" y="148.5">3</text>
<text x="53.1" y="147.7">Output</text>
<text x="62.8" y="148.3">Input</text>
<text x="71.4" y="148.5">1</text>
<text x="93.7" y="148.5">8</text>
<text x="98.4" y="149.9">PB7 (XTAL2 / TOSC2)</text>
<text x="131.6" y="147.2">PD0 (RXD)</text>
<text x="131.9" y="149.9">PD1 (TXD)</text>
<text x="147.3" y="145.9">30</text>
<text x="147.3" y="148.5">31</text>
<text x="131.3" y="155.1">PD3 (INT1)</text>
<text x="131.3" y="152.4">PD2 (INT0)</text>
<text x="147.3" y="153.8">1</text>
<text x="147.3" y="151.2">32</text>
<text x="62.1" y="158.4" transform="rotate(-90 62.1 158.4)">GND</text>
<text x="93.7" y="156.4">3</text>
<text x="93.7" y="161.6">4</text>
<text x="93.7" y="159">5</text>
<text x="98.4" y="157.7">GND_1</text>
<text x="98.4" y="160.3">GND_2</text>
<text x="126.6" y="157.7">PD4 (XCK / T0)</text>
<text x="133.9" y="160.1">PD5 (T1)</text>
<text x="147.3" y="156.4">2</text>
<text x="147.3" y="159">9</text>
<text x="147.3" y="161.6">10</text>
<text x="60.7" y="163.1" transform="rotate(-90 60.7 163.1)">2</text>
<text x="93.7" y="164.3">6</text>
<text x="98.4" y="162.9">VCC_1</text>
<text x="98.4" y="165.5">VCC_2</text>
<text x="131.3" y="162.7">PD6 (AIN0)</text>
<text x="131.3" y="165.3">PD7 (AIN1)</text>
<text x="147.3" y="164.3">11</text>
<text x="130.6" y="173.1">PB1 (OC1A)</text>
<text x="132.9" y="170.5">PB0 (ICP)</text>
<text x="147.3" y="169.5">12</text>
<text x="147.3" y="172.1">13</text>
<text x="123.5" y="178.3">PB3 (MOSI / OC2)</text>
<text x="125.1" y="175.8">PB2 (SS / OC1B)</text>
<text x="147.3" y="174.7">14</text>
<text x="147.3" y="177.3">15</text>
<text x="147.3" y="179.9">16</text>
<text x="130.8" y="181">PB4 (MISO)</text>
<text x="132.1" y="183.3">PB5 (SCK)</text>
<text x="147.3" y="182.5">17</text>
</g>
<g font-size="1.9">
<text x="46.6" y="9.4">5</text>
<text x="96.3" y="9.4">4</text>
<text x="146" y="9.4">3</text>
<text x="195.7" y="9.4">2</text>
<text x="245.4" y="9.4">1</text>
<text x="19.8" y="34.6">D</text>
<text x="270.9" y="34.6">D</text>
<text x="19.8" y="80.3">C</text>
<text x="270.9" y="80.3">C</text>
<text x="19.8" y="126.2">B</text>
<text x="270.9" y="126.2">B</text>
<text x="176.1" y="163.4">Hasofu</text>
<text x="19.8" y="171.9">A</text>
<text x="176.1" y="168.7">Elite_Hardware_Accelerator_Course</text>
<text x="176.1" y="171.3">AUNG_KYAW_KHAING</text>
<text x="270.9" y="171.9">A</text>
<text x="178.7" y="187">A</text>
<text x="46.6" y="195.2">5</text>
<text x="96.3" y="195.2">4</text>
<text x="146" y="195.2">3</text>
<text x="186.8" y="192.2">Tuesday, October 29, 2024</text>
<text x="195.7" y="195.2">2</text>
<text x="241.5" y="192.2">1</text>
<text x="245.4" y="195.2">1</text>
<text x="257.2" y="192.2">1</text>
</g>
</svg>
